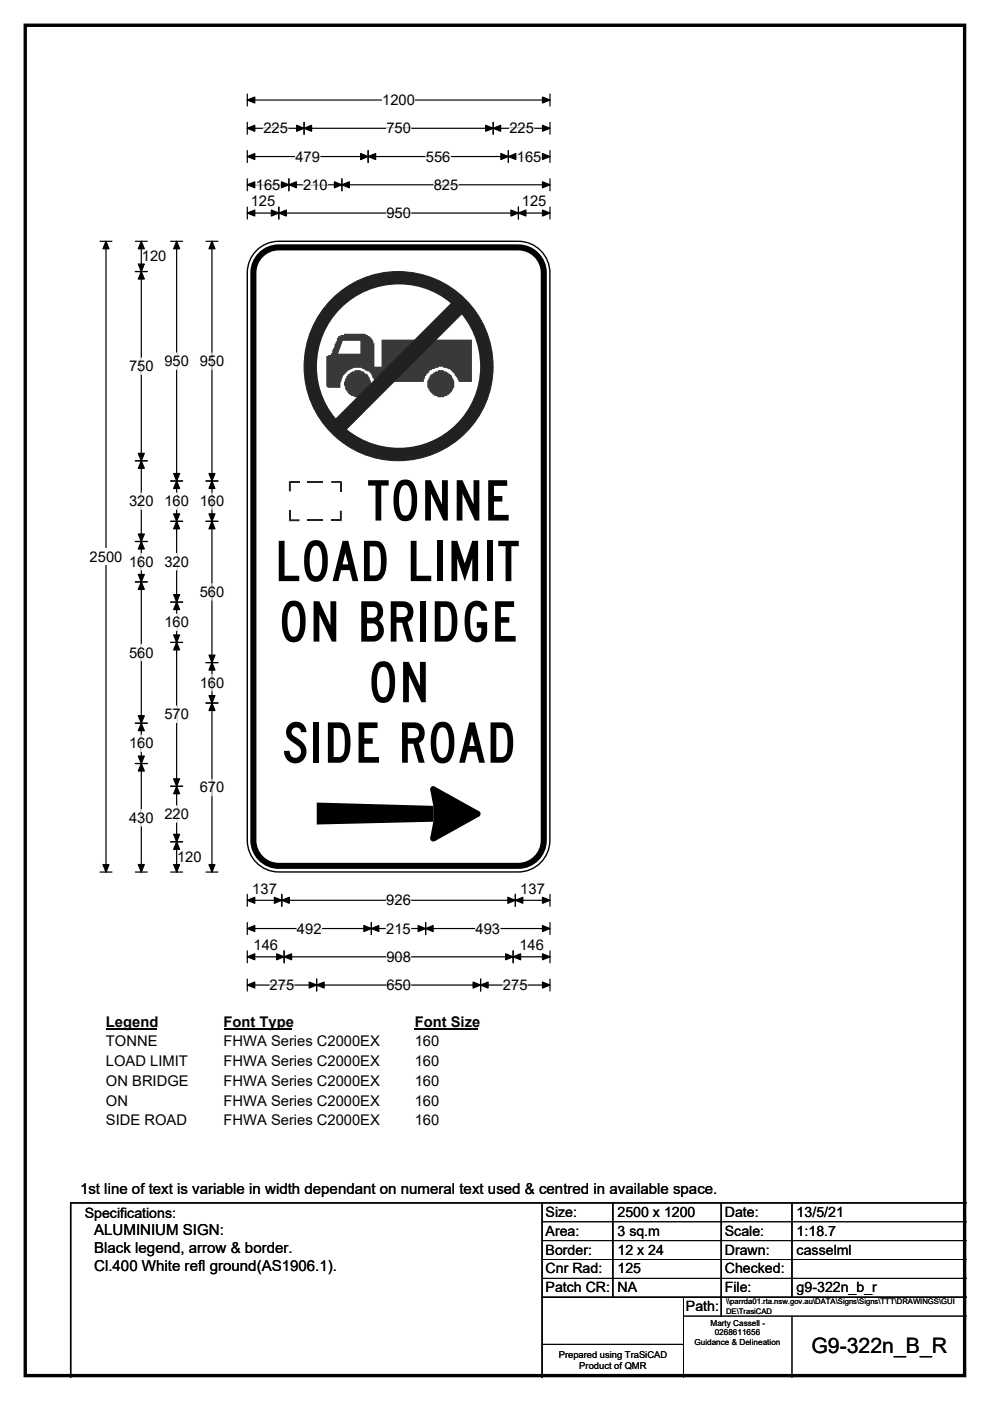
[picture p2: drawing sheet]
<svg xmlns="http://www.w3.org/2000/svg" width="210mm" height="297mm" viewBox="0 0 210 297" stroke-linecap="round" stroke-linejoin="round" font-family="sans-serif">
<path d="M5.4 5.4h199.2v286.3h-199.2z" fill="none" stroke="#000" stroke-width=".72"/>
<path d="M52.5 19.9v2.6M116.6 19.9v2.6M52.5 21.2h64.1" fill="none" stroke="#000" stroke-width=".25"/>
<path d="M52.5 21.2l1.5-.6v1.2zM115.1 20.6l1.5 .6-1.5 .6z" fill="#000" stroke="#000" stroke-width=".25"/>
<path d="M81.1 19.5h6.9v3.5h-6.9z" fill="#fff"/>
<g fill="none" stroke="#000" stroke-width=".25">
<path d="M52.5 27.2h64.1M52.5 25.9v2.6M52.5 31.9v2.6M52.5 37.9v2.5M52.5 33.2h64.1M52.5 39.2h64.1M61.3 37.9v2.5M64.5 25.9v2.6M72.5 37.9v2.5M78.1 31.9v2.6M104.6 25.9v2.6M107.8 31.9v2.6"/>
<path d="M116.6 25.9v2.6M116.6 31.9v2.6M116.6 37.9v2.5M21.2 51.2h2.5M22.5 51.2v133.7M52.5 43.9v2.5M52.5 45.2h64.1M59.1 43.9v2.5M110 43.9v2.5M116.6 43.9v2.5M21.2 184.9h2.5M52.5 189.6v2.6"/>
<path d="M52.5 195.6v2.5M52.5 190.9h64.1M52.5 196.9h64.1M59.8 189.6v2.6M78.8 195.6v2.5M90.3 195.6v2.5M109.3 189.6v2.6M116.6 189.6v2.6M116.6 195.6v2.5M52.5 201.6v2.5M52.5 207.6v2.5M52.5 202.9h64.1"/>
<path d="M52.5 208.9h64.1M60.3 201.6v2.5M67.2 207.6v2.5M101.9 207.6v2.5M108.8 201.6v2.5M116.6 201.6v2.5M116.6 207.6v2.5"/>
</g>
<g fill="#000" stroke="#000" stroke-width=".25">
<path d="M52.5 27.2l1.5-.6v1.2zM52.5 33.2l1.5-.6v1.2zM52.5 39.2l1.5-.7v1.3zM61.3 39.2l1.6-.7v1.3zM59.7 38.5l1.6 .7-1.6 .6zM64.5 27.2l1.6-.6v1.2zM62.9 26.6l1.6 .6-1.6 .6zM70.9 38.5l1.6 .7-1.6 .6zM72.5 39.2l1.6-.7v1.3zM78.1 33.2l1.6-.6v1.2zM76.5 32.6l1.6 .6-1.6 .6zM103 26.6l1.6 .6-1.6 .6z"/>
<path d="M104.6 27.2l1.6-.6v1.2zM106.2 32.6l1.6 .6-1.6 .6zM107.8 33.2l1.6-.6v1.2zM115.1 26.6l1.5 .6-1.5 .6zM115.1 32.6l1.5 .6-1.5 .6zM115.1 38.5l1.5 .7-1.5 .6zM22.5 51.2l.6 1.5h-1.3zM52.5 45.2l1.5-.7v1.3zM59.1 45.2l1.6-.7v1.3zM57.6 44.5l1.5 .7-1.5 .6zM108.4 44.5l1.6 .7-1.6 .6zM110 45.2l1.5-.7v1.3z"/>
<path d="M115.1 44.5l1.5 .7-1.5 .6zM21.8 183.3h1.3l-.6 1.6zM52.5 190.9l1.5-.7v1.3zM52.5 196.9l1.5-.7v1.3zM59.8 190.9l1.6-.7v1.3zM58.2 190.2l1.6 .7-1.6 .6zM78.8 196.9l1.5-.7v1.3zM77.2 196.2l1.6 .7-1.6 .6zM88.7 196.2l1.6 .7-1.6 .6zM90.3 196.9l1.6-.7v1.3zM107.7 190.2l1.6 .7-1.6 .6zM109.3 190.9l1.6-.7v1.3z"/>
<path d="M115.1 190.2l1.5 .7-1.5 .6zM115.1 196.2l1.5 .7-1.5 .6zM52.5 202.9l1.5-.7v1.3zM52.5 208.9l1.5-.7v1.3zM60.3 202.9l1.5-.7v1.3zM58.7 202.2l1.6 .7-1.6 .6zM67.2 208.9l1.5-.7v1.3zM65.6 208.2l1.6 .7-1.6 .6zM100.4 208.2l1.5 .7-1.5 .6zM101.9 208.9l1.6-.7v1.3zM107.3 202.2l1.5 .7-1.5 .6zM108.8 202.9l1.6-.7v1.3z"/>
<path d="M115.1 202.2l1.5 .7-1.5 .6zM115.1 208.2l1.5 .7-1.5 .6z"/>
</g>
<g fill="none" stroke="#fff" stroke-width=".25">
<path d="M54.3 39.2h5.2M55.9 27.2h5.2M62.7 33.2h5.2M64.3 39.2h5.2M82 27.2h5.2M90.3 33.2h5.2M92 39.2h5.2M108 27.2h5.2M109.6 33.2h5.3M82 45.2h5.2M63 196.9h5.2M81.9 196.9h5.2"/>
<path d="M81.9 190.9h5.2M100.9 196.9h5.2M57.2 208.9h5.2M82 202.9h5.2M82 208.9h5.2M106.7 208.9h5.2"/>
</g>
<path d="M19 116.3h7v3.5h-7z" fill="#fff"/>
<g fill="none" stroke="#000" stroke-width=".25">
<path d="M28.7 57.6h2.5M28.7 51.2h2.5M30 51.2v133.7M36.2 51.2h2.5M37.5 51.2v133.7M43.7 51.2h2.5M45 51.2v133.7M28.7 97.7h2.5M28.7 114.8h2.5M36.2 102h2.5M36.2 110.5h2.5M43.7 102h2.5"/>
<path d="M43.7 110.5h2.5M28.7 123.4h2.5M36.2 127.7h2.5M36.2 136.2h2.5M28.7 153.3h2.5M43.7 140.5h2.5M43.7 149.1h2.5M28.7 161.9h2.5M36.2 166.7h2.5M36.2 178.5h2.5M28.7 184.9h2.5M36.2 184.9h2.5"/>
<path d="M43.7 184.9h2.5"/>
</g>
<g fill="#000" stroke="#000" stroke-width=".25">
<path d="M30 57.6l.6 1.6h-1.3zM30 51.2l.6 1.5h-1.3zM29.3 56h1.3l-.6 1.6zM37.5 51.2l.6 1.5h-1.3zM45 51.2l.6 1.5h-1.3zM29.3 96.1h1.3l-.6 1.6zM30 97.7l.6 1.6h-1.3zM29.3 113.2h1.3l-.6 1.6zM30 114.8l.6 1.6h-1.3zM37.5 102l.6 1.6h-1.3zM36.8 108.9h1.3l-.6 1.6zM36.8 100.4h1.3l-.6 1.6z"/>
<path d="M37.5 110.5l.6 1.6h-1.3zM45 102l.6 1.6h-1.3zM44.3 108.9h1.3l-.6 1.6zM44.3 100.4h1.3l-.6 1.6zM45 110.5l.6 1.6h-1.3zM29.3 121.8h1.3l-.6 1.6zM30 123.4l.6 1.6h-1.3zM36.8 126.1h1.3l-.6 1.6zM37.5 127.7l.6 1.5h-1.3zM36.8 134.6h1.3l-.6 1.6zM37.5 136.2l.6 1.6h-1.3zM29.3 151.7h1.3l-.6 1.6z"/>
<path d="M30 153.3l.6 1.6h-1.3zM44.3 138.9h1.3l-.6 1.6zM45 140.5l.6 1.6h-1.3zM44.3 147.5h1.3l-.6 1.6zM45 149.1l.6 1.5h-1.3zM29.3 160.3h1.3l-.6 1.6zM30 161.9l.6 1.6h-1.3zM36.8 165.1h1.3l-.6 1.6zM37.5 166.7l.6 1.6h-1.3zM36.8 176.9h1.3l-.6 1.6zM37.5 178.5l.6 1.6h-1.3zM29.3 183.3h1.3l-.6 1.6z"/>
<path d="M36.8 183.3h1.3l-.6 1.6zM44.3 183.3h1.3l-.6 1.6z"/>
</g>
<g fill="none" stroke="#fff" stroke-width=".25">
<path d="M30 75.9v3.5M37.5 74.8v3.5M45 74.8v3.5M30 104.5v3.5M30 117.3v3.5M37.5 104.5v3.5M37.5 117.3v3.5M45 104.5v3.5M30 136.6v3.5M37.5 130.2v3.5M45 123.8v3.5M30 155.9v3.4"/>
<path d="M37.5 149.7v3.5M45 143v3.5M30 171.6v3.5M37.5 170.9v3.4M45 165.2v3.5"/>
</g>
<path d="M22.5 214.8h10.7v3.5h-10.7z" fill="#fff"/>
<path d="M22.5 218.1h10.7" fill="none" stroke="#000" stroke-width=".32"/>
<path d="M47.4 214.8h14.4v3.5h-14.4z" fill="#fff"/>
<path d="M47.4 218.1h14.4" fill="none" stroke="#000" stroke-width=".32"/>
<path d="M88 214.8h13.4v3.5h-13.4z" fill="#fff"/>
<path d="M88 218.1h13.4" fill="none" stroke="#000" stroke-width=".32"/>
<g fill="#fff">
<path d="M22.5 219h10.9v3.5h-10.9z"/>
<path d="M47.4 219h33.1v3.5h-33.1z"/>
<path d="M88 219h5.2v3.5h-5.2z"/>
<path d="M22.5 223.2h17.3v3.5h-17.3z"/>
<path d="M47.4 223.2h33.1v3.5h-33.1z"/>
<path d="M88 223.2h5.2v3.5h-5.2z"/>
<path d="M22.5 227.4h17.4v3.5h-17.4z"/>
<path d="M47.4 227.4h33.1v3.5h-33.1z"/>
<path d="M88 227.4h5.2v3.5h-5.2z"/>
<path d="M22.5 231.6h4.6v3.5h-4.6z"/>
<path d="M47.4 231.6h33.1v3.5h-33.1z"/>
<path d="M88 231.6h5.2v3.5h-5.2z"/>
<path d="M22.5 235.8h17.1v3.5h-17.1z"/>
<path d="M47.4 235.8h33.1v3.5h-33.1z"/>
<path d="M88 235.8h5.2v3.5h-5.2z"/>
</g>
<path d="M54.7 52.8a6.6 6.6 0 0 1 4.4-1.6h50.8a6.7 6.7 0 0 1 6.7 6.6v120.4a6.7 6.7 0 0 1-6.7 6.7h-50.8a6.7 6.7 0 0 1-6.6-6.7v-120.4a6.7 6.7 0 0 1 2.2-5z" fill-rule="evenodd" fill="#fff" stroke="#fff" stroke-width=".21"/>
<path d="M55.3 54a5.4 5.4 0 0 1 3.8-1.5h50.8a5.4 5.4 0 0 1 5.4 5.3v120.4a5.4 5.4 0 0 1-5.4 5.4h-50.8a5.4 5.4 0 0 1-5.4-5.4v-120.4a5.4 5.4 0 0 1 1.6-3.8z" fill="none" stroke="#000" stroke-width="1.3"/>
<path d="M54.7 52.8a6.6 6.6 0 0 1 4.4-1.6h50.8a6.7 6.7 0 0 1 6.7 6.6v120.4a6.7 6.7 0 0 1-6.7 6.7h-50.8a6.7 6.7 0 0 1-6.6-6.7v-120.4a6.7 6.7 0 0 1 2.2-5z" fill="none" stroke="#000" stroke-width=".3"/>
<g fill="#000">
<path d="M67.2 170.2l24.7 .7v3.3l-24.7 .6z"/>
<path d="M91.2 167.4l1-.6 9.4 5.2v1.1l-9.4 5.3-1-.7 .7-3.5v-3.3z" fill-rule="evenodd"/>
<circle cx="91.9" cy="177.8" r=".63"/>
<circle cx="91.9" cy="167.3" r=".63"/>
<circle cx="101.3" cy="172.5" r=".63"/>
</g>
<path d="M61.5 102.2h2M65.2 102.2h3.4M70.3 102.2h2.2" fill="none" stroke="#221f20" stroke-width=".4"/>
<path d="M72.3 102h.2v.2z" fill="#221f20"/>
<path d="M72.3 108.3v2.2M72.3 102.2v2" fill="none" stroke="#221f20" stroke-width=".4"/>
<path d="M72.5 110.3v.2h-.2z" fill="#221f20"/>
<path d="M61.3 110.3h2.2M65.2 110.3h3.4M70.3 110.3h2" fill="none" stroke="#221f20" stroke-width=".4"/>
<path d="M61.3 110.3l.2 .2h-.2z" fill="#221f20"/>
<path d="M61.5 108.3v2M61.5 102v2.2" fill="none" stroke="#221f20" stroke-width=".4"/>
<path d="M61.3 102h.2l-.2 .2z" fill="#221f20"/>
<circle cx="84.5" cy="77.6" r="20" fill="#24211d" stroke="#24211d" stroke-width=".21"/>
<circle cx="84.5" cy="77.6" r="17.3" fill="#fff"/>
<path d="M72.7 72.3h3.7v2.7h-4.7zM71.7 71.3h.5v-.3h.8v-.2h4.4l.3 .2 .7 .3v.2l.5 .3v.2l.3 .3v.5h.2v4.9h1.5v-5.7h19.2v9h-2.8l-.4-1-.8-1a2.07 2.07 0 0 0-2-1l-.2-.3h-.8l-.2 .3-1.3 .3v.2h-.5v.2l-.7 .8v.2h-.3l-.2 1.3h-10.5l-.2-.8-.3-.2a1.81 1.81 0 0 0-1.5-1.5l-.7-.5h-1.7l-.3 .3-.7 .2-1.3 1.2-.5 1.5v1h-2.7v-.2h-.3v-6.5h.3l.2-.3h.5v-.2l.3-.2v-.5l.5-.8v-.5l.5-.7v-.5l.2-.3zM91.4 79.5l-.8 1.2v1.5h.3v.5h.2a1.38 1.38 0 0 0 1 1v.3h.5l.3 .2h1.2l.3-.2h.5v-.3h.2l.8-.7v-.3h.2v-.5h.3v-1.5l-.5-.7a.85 .85 0 0 0-.8-.8v-.2h-.2l-.3-.3h-.5v-.2h-1.2v.2h-.5l-.3 .3h-.2v.2zM73.7 79.5v.2h-.3v.5h-.2v.5l-.2 .3v.7l.2 .3v.5l.2 .2v.3h.3v.2l.5 .5h.2v.3h.6l.2 .2h1.5v-.2h.5l.5-.5h.2l.3-.8h.2v-.5h.3v-1.5l-.3-.2v-.5h-.2l-.3-.8h-.5l-.2-.5h-.5l-.3-.2h-1.2v.2h-.5l-.3 .3h-.2v.2z" fill-rule="evenodd" fill="#353a3c"/>
<path d="M96.4 63.5l2.4 2.3-25.6 25.6-2.5-2.2z" fill="#24211d"/>
<path d="M115 255v37M130 255v20M153 255v24M168 255v20M205 255h-190v37M115 275h90" fill="none" stroke="#000" stroke-width=".3"/>
<path d="M115 259h90M115 263h90M115 267h90M115 271h90M145 279h60M145 275v17M168 279v13M115 285h30" fill="none" stroke="#000" stroke-width=".21"/>
<g font-size="11.9">
<text x="77.8" y="110.4">TONNE</text>
<text x="58.2" y="123.2">LOAD LIMIT</text>
<text x="59" y="136">ON BRIDGE</text>
<text x="78" y="148.9">ON</text>
<text x="59.7" y="161.7">SIDE ROAD</text>
</g>
<text font-size="4.5" x="172.1" y="286.9">G9-322n_B_R</text>
<g font-size="3.2">
<text x="17" y="253.1">1st line of text is variable in width dependant on numeral text used &amp; centred in available space.</text>
<text x="20" y="261.9">ALUMINIUM SIGN:</text>
<text x="20" y="265.7">Black legend, arrow &amp; border.</text>
<text x="20" y="269.6">Cl.400 White refl ground(AS1906.1).</text>
</g>
<g font-size="3.1">
<text x="81.1" y="22.3">1200</text>
<text x="55.9" y="28.3">225</text>
<text x="82" y="28.3">750</text>
<text x="108" y="28.3">225</text>
<text x="62.7" y="34.2">479</text>
<text x="90.3" y="34.2">556</text>
<text x="109.6" y="34.2">165</text>
<text x="54.3" y="40.2">165</text>
<text x="64.3" y="40.2">210</text>
<text x="92" y="40.2">825</text>
<text x="53.2" y="43.8">125</text>
<text x="82" y="46.2">950</text>
<text x="110.7" y="43.8">125</text>
<text x="30.1" y="55.4">120</text>
<text x="34.9" y="77.6">950</text>
<text x="42.4" y="77.6">950</text>
<text x="27.4" y="78.7">750</text>
<text x="27.4" y="107.3">320</text>
<text x="34.9" y="107.3">160</text>
<text x="42.4" y="107.3">160</text>
<text x="19" y="119.1">2500</text>
<text x="27.4" y="120.1">160</text>
<text x="34.9" y="120.1">320</text>
<text x="42.4" y="126.6">560</text>
<text x="34.9" y="133">160</text>
<text x="27.4" y="139.4">560</text>
<text x="42.4" y="145.8">160</text>
<text x="34.9" y="152.5">570</text>
<text x="27.4" y="158.7">160</text>
<text x="34.9" y="173.7">220</text>
<text x="42.4" y="168">670</text>
<text x="27.4" y="174.4">430</text>
<text x="37.6" y="182.7">120</text>
<text x="53.5" y="189.5">137</text>
<text x="81.9" y="191.9">926</text>
<text x="110.4" y="189.5">137</text>
<text x="63" y="197.9">492</text>
<text x="81.9" y="197.9">215</text>
<text x="100.9" y="197.9">493</text>
<text x="53.8" y="201.5">146</text>
<text x="82" y="203.9">908</text>
<text x="110.2" y="201.5">146</text>
<text x="57.2" y="209.9">275</text>
<text x="82" y="209.9">650</text>
<text x="106.7" y="209.9">275</text>
<text x="22.5" y="217.7">Legend</text>
<text x="22.5" y="221.8">TONNE</text>
<text x="47.4" y="217.7">Font Type</text>
<text x="47.4" y="221.8">FHWA Series C2000EX</text>
<text x="88" y="217.7">Font Size</text>
<text x="88" y="221.8">160</text>
<text x="22.5" y="226">LOAD LIMIT</text>
<text x="47.4" y="226">FHWA Series C2000EX</text>
<text x="88" y="226">160</text>
<text x="22.5" y="230.2">ON BRIDGE</text>
<text x="47.4" y="230.2">FHWA Series C2000EX</text>
<text x="88" y="230.2">160</text>
<text x="22.5" y="234.4">ON</text>
<text x="22.5" y="238.6">SIDE ROAD</text>
<text x="47.4" y="234.4">FHWA Series C2000EX</text>
<text x="47.4" y="238.6">FHWA Series C2000EX</text>
<text x="88" y="234.4">160</text>
<text x="88" y="238.6">160</text>
</g>
<g font-size="3">
<text x="115.7" y="258">Size:</text>
<text x="131" y="258">2500 x 1200</text>
<text x="153.7" y="258">Date:</text>
<text x="169" y="258">13/5/21</text>
<text x="18" y="258.2">Specifications:</text>
<text x="115.7" y="262">Area:</text>
<text x="131" y="262">3 sq.m</text>
<text x="153.7" y="262">Scale:</text>
<text x="169" y="262">1:18.7</text>
<text x="115.7" y="266">Border:</text>
<text x="115.7" y="270">Cnr Rad:</text>
<text x="131" y="266">12 x 24</text>
<text x="131" y="270">125</text>
<text x="153.7" y="266">Drawn:</text>
<text x="153.7" y="270">Checked:</text>
<text x="169" y="266">casselml</text>
<text x="115.7" y="274">Patch CR:</text>
<text x="131" y="274">NA</text>
<text x="153.7" y="274">File:</text>
<text x="169" y="274">g9-322n_b_r</text>
<text x="145.5" y="278">Path:</text>
</g>
<g font-size="2">
<text x="118.5" y="287.8">Prepared using TraSiCAD</text>
<text x="122.9" y="290.2">Product of QMR</text>
</g>
<g font-size="1.7">
<text x="150.7" y="281.1">Marty Cassell -</text>
<text x="147.3" y="285.2">Guidance &amp; Delineation</text>
<text x="151.6" y="283.1">0268611656</text>
</g>
<g font-size="1.6">
<text x="154" y="276.6">\\parrda01.rta.nsw.gov.au\DATA\Signs\Signs\TTT\DRAWINGS\GUI</text>
<text x="154" y="278.5">DE\TrasiCAD</text>
</g>
</svg>
